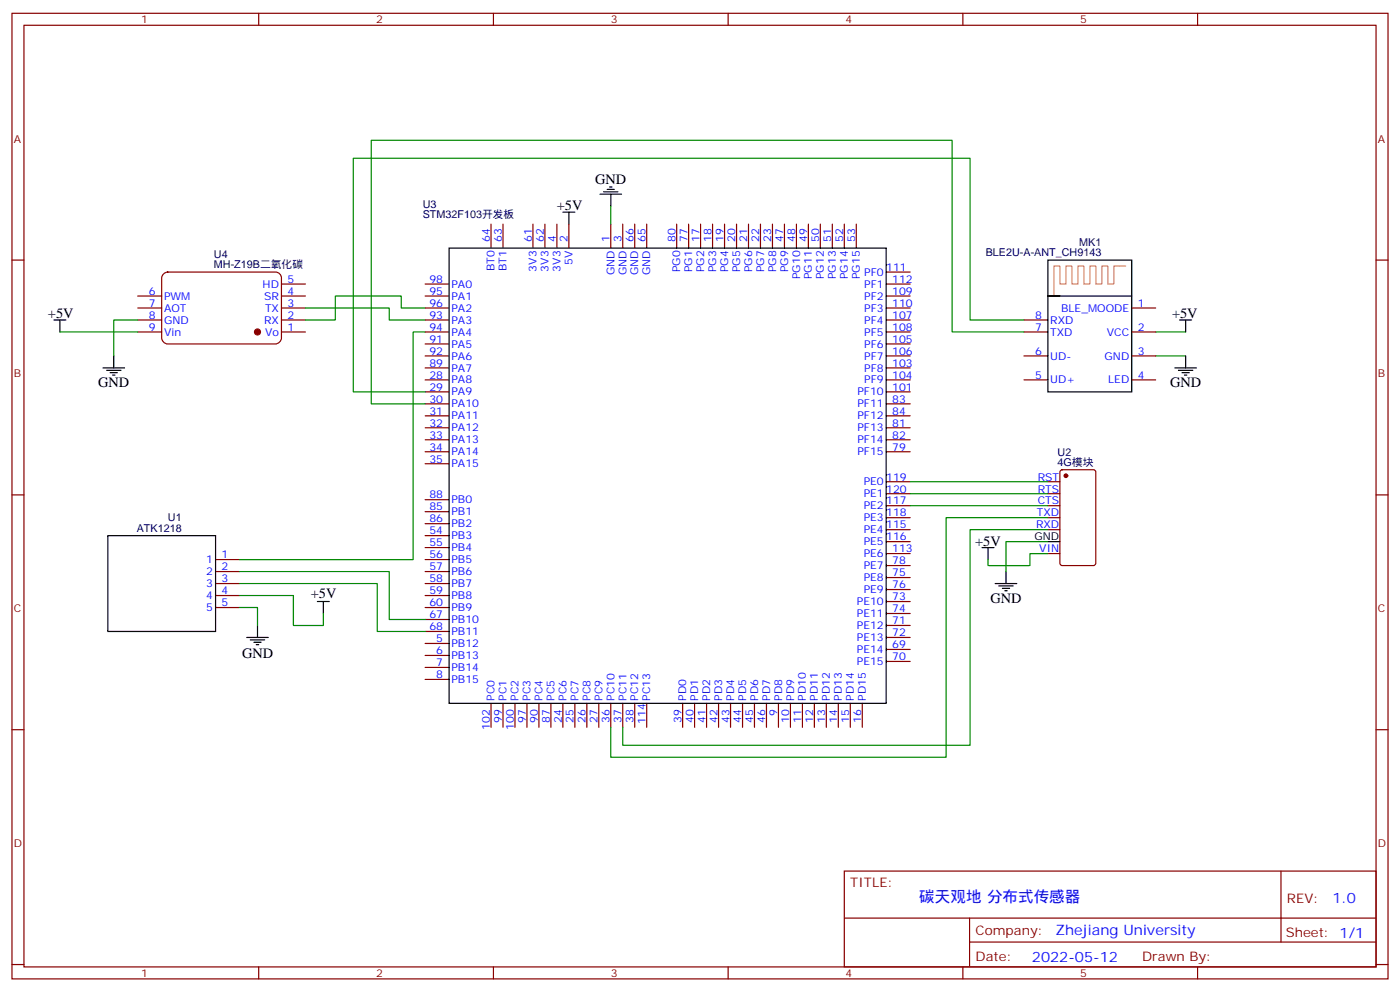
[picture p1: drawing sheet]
<svg xmlns="http://www.w3.org/2000/svg" width="412mm" height="292mm" viewBox="0 0 412 292" stroke-linecap="round" stroke-linejoin="round" font-family="sans-serif">
<g fill="none" stroke="#870000" stroke-width=".35">
<path d="M3.5 3.9h405.4v284.4h-405.4zM7.1 7.4h398.2v277.3h-398.2zM76.2 3.9v3.5M145.3 3.9v3.5M214.5 3.9v3.5M283.6 3.9v3.5M352.8 3.9v3.5M3.5 76.6h3.6M144.6 66v7.1M148.2 66v7.1M157 66v7.1M160.5 66v7.1"/>
<path d="M164 66v7.1M167.6 66v7.1M179.9 66v7.1M183.4 66v7.1M187 66v7.1M190.5 66v7.1M199.3 66v7.1M202.8 66v7.1M206.4 66v7.1M209.9 66v7.1M213.4 66v7.1M217 66v7.1"/>
<path d="M220.5 66v7.1M224 66v7.1M227.5 66v7.1M231.1 66v7.1M234.6 66v7.1M238.1 66v7.1M241.7 66v7.1M245.2 66v7.1M248.7 66v7.1M252.2 66v7.1M405.3 76.6h3.6M40.6 90.7h7"/>
<path d="M40.6 87.2h7M40.6 97.8h7M40.6 94.2h7M82.9 83.6h7.1M82.9 90.7h7.1M82.9 87.2h7.1M82.9 97.8h7.1M82.9 94.2h7.1M125.2 83.6h7.1M125.2 90.7h7.1M125.2 87.2h7.1M125.2 97.8h7.1"/>
<path d="M125.2 94.2h7.1M261.1 83.6h7M261.1 80.1h7M261.1 90.7h7M261.1 87.2h7M261.1 97.8h7M261.1 94.2h7M301.6 97.8h7.1M301.6 94.2h7.1M333.4 90.7h7M333.4 97.8h7M125.2 104.8h7.1"/>
<path d="M125.2 101.3h7.1M125.2 111.9h7.1M125.2 108.3h7.1M125.2 115.4h7.1M125.2 118.9h7.1M261.1 104.8h7M261.1 101.3h7M261.1 111.9h7M261.1 108.3h7M261.1 115.4h7M261.1 118.9h7M301.6 104.8h7.1"/>
<path d="M301.6 111.9h7.1M333.4 104.8h7M333.4 111.9h7M125.2 122.4h7.1M125.2 129.5h7.1M125.2 126h7.1M125.2 133h7.1M125.2 136.6h7.1M261.1 122.4h7M261.1 129.5h7M261.1 126h7M261.1 133h7"/>
<path d="M312.4 138.5l.5-.2h9.2l.6 .5 .1 27-.5 .7h-9.4l-.6-.4-.1-27.1zM3.5 145.7h3.6M125.2 147.1h7.1M125.2 154.2h7.1M125.2 150.7h7.1M125.2 157.7h7.1M261.1 145.4h7M261.1 141.9h7M261.1 152.4h7M261.1 148.9h7M261.1 159.5h7M261.1 156h7"/>
<path d="M308.7 145.4h3.5M308.7 141.9h3.5M308.7 152.4h3.5M308.7 148.9h3.5M308.7 156h3.5M405.3 145.7h3.6M63.5 178.9h7.1M63.5 175.4h7.1M63.5 171.8h7.1M63.5 168.3h7.1M63.5 164.8h7.1M125.2 178.9h7.1"/>
<path d="M125.2 175.4h7.1M125.2 171.8h7.1M125.2 168.3h7.1M125.2 164.8h7.1M125.2 161.3h7.1M261.1 163h7M261.1 166.5h7M261.1 173.6h7M261.1 170.1h7M261.1 177.1h7M308.7 163h3.5M125.2 185.9h7.1"/>
<path d="M125.2 182.4h7.1M125.2 196.5h7.1M125.2 193h7.1M125.2 189.5h7.1M261.1 180.7h7M261.1 187.7h7M261.1 184.2h7M261.1 194.8h7M261.1 191.2h7M3.5 214.9h3.6M125.2 200.1h7.1M144.6 207.1v7.1"/>
<path d="M148.2 207.1v7.1M151.7 207.1v7.1M155.2 207.1v7.1M158.7 207.1v7.1M162.3 207.1v7.1M165.8 207.1v7.1M169.3 207.1v7.1M172.9 207.1v7.1M176.4 207.1v7.1M179.9 207.1v7.1M183.4 207.1v7.1M187 207.1v7.1"/>
<path d="M190.5 207.1v7.1M201.1 207.1v7.1M204.6 207.1v7.1M208.1 207.1v7.1M211.7 207.1v7.1M215.2 207.1v7.1M218.7 207.1v7.1M222.2 207.1v7.1M225.8 207.1v7.1M229.3 207.1v7.1M232.8 207.1v7.1M236.4 207.1v7.1"/>
<path d="M239.9 207.1v7.1M243.4 207.1v7.1M246.9 207.1v7.1M250.5 207.1v7.1M254 207.1v7.1M405.3 214.9h3.6M248.7 256.5h156.6v28.2h-156.6zM377.3 256.5v20.9M248.7 270.4h156.5M285.6 277.4h119.6M285.6 270.4v14.1M3.5 284h3.6"/>
<path d="M76.2 284.7v3.6M145.3 284.7v3.6M214.5 284.7v3.6M283.6 284.7v3.6M352.8 284.7v3.6M405.3 284h3.6"/>
</g>
<g fill="none" stroke="#000" stroke-width=".35">
<path d="M176.7 57.2h6.4M177.8 56.5h4.2M178.9 55.8h2.1M179.6 55.1h.7M179.9 57.2v3.5M132.3 73.1h128.8v134h-128.8zM165.8 62.5h3.5M167.6 62.5v3.5M308.7 76.6h24.7v38.8h-24.7zM15.9 94.2h3.5M17.6 94.2v3.6M312.2 87.2h-3.5h24.7"/>
<path d="M347.5 94.2h3.5M349.2 94.2v3.6M30.3 108.3h6.4M31.4 109h4.2M32.5 109.7h2.1M33.2 110.5h.7M33.5 104.8v3.5M346.1 108.3h6.3M347.1 109h4.3M348.2 109.7h2.1M348.9 110.5h.7M349.2 104.8v3.5"/>
<path d="M31.7 157.7h31.8v28.2h-31.8zM308.7 159.5h3.5M93.5 177.1h3.5M95.2 177.1v3.6M289.3 161.3h3.5M291 161.3v3.5M293.2 171.8h6.3M294.2 172.5h4.2M295.3 173.2h2.1M296 174h.7M296.3 168.3v3.5M72.7 187.7h6.3"/>
<path d="M73.7 188.4h4.3M74.8 189.1h2.1M75.5 189.8h.7M75.8 184.2v3.5"/>
</g>
<path d="M48.2 80.6l1.2-.5h31.7a1.76 1.76 0 0 1 1.8 1.8v17.6a1.89 1.89 0 0 1-1.8 1.8h-31.7a1.89 1.89 0 0 1-1.8-1.8v-17.6z" fill="none" stroke="#900" stroke-width=".35"/>
<circle cx="75.8" cy="97.8" r=".88" fill="#900" stroke="#900" stroke-width=".35"/>
<g fill="none" stroke="#008700" stroke-width=".35">
<path d="M179.9 60.7v5.3M17.6 97.8h23M40.6 94.2h-7.1v10.6M90 90.7h24.7v3.5h10.5M125.2 90.7h-7v-3.5h-19.4v7h-8.8M125.2 97.8h-3.5v67h-51.1M301.6 94.2h-15.8v-47.6h-181.7v68.8h21.1M301.6 97.8h-21.1v-56.5h-171.1v77.6h15.8M340.4 97.8h8.8M340.4 104.8h8.8M268.1 141.9h40.6M268.1 145.4h40.6"/>
<path d="M268.1 148.9h40.6M308.7 156h-22.9v63.5h-102.4v-5.3M308.7 152.4h-30v70.6h-98.8v-8.8M308.7 159.5h-12.4v8.8M70.6 171.8h40.5v14.1h14.1M70.6 168.3h44.1v14.1h10.5M70.6 178.9h5.2v5.3M70.6 175.4h15.8v8.8h8.8v-3.5M308.7 163h-5.3v3.5h-12.4v-1.7"/>
</g>
<circle cx="314" cy="140.1" r=".53" fill="#870000" stroke="#870000" stroke-width=".35"/>
<path d="M331.6 78.4h-3.5v5.2h-1.8v-5.2h-1.7v5.2h-1.8v-5.2h-1.8v5.2h-1.7v-5.2h-1.8v5.2h-1.8v-5.2h-1.7v5.2h-1.8v-5.2h-1.8v8.8" fill="none" stroke="#f93" stroke-width=".35"/>
<text font-size="4.6" fill="#00f" x="270.8" y="265.5">碳天观地 分布式传感器</text>
<g font-size="4.2">
<text x="175.3" y="54.1">GND</text>
<text x="164" y="61.8">+5V</text>
<text x="14.1" y="93.5">+5V</text>
<text x="345.2" y="93.5">+5V</text>
<text x="28.9" y="114">GND</text>
<text x="344.7" y="114">GND</text>
<text x="287.2" y="160.9">+5V</text>
<text x="91.5" y="176">+5V</text>
<text x="291.8" y="177.5">GND</text>
<text x="71.3" y="193.8">GND</text>
</g>
<g font-size="4.2" fill="#00f">
<text x="392.5" y="265.8">1.0</text>
<text x="310.9" y="275.3">Zhejiang University</text>
<text x="304" y="283.1">2022-05-12</text>
</g>
<g font-size="3.9" fill="#800">
<text x="250.5" y="261.1">TITLE:</text>
<text x="379.1" y="265.8">REV:</text>
<text x="287.4" y="275.3">Company:</text>
<text x="378.7" y="275.9">Sheet: 1/1</text>
<text x="287.4" y="283">Date:</text>
<text x="336.4" y="283.1">Drawn By:</text>
</g>
<g font-size="3.2" fill="#800">
<text x="41.6" y="6.9">1</text>
<text x="110.8" y="6.9">2</text>
<text x="179.9" y="6.9">3</text>
<text x="249.1" y="6.9">4</text>
<text x="318.2" y="6.9">5</text>
<text x="4.1" y="42">A</text>
<text x="405.9" y="42">A</text>
<text x="4.1" y="111.2">B</text>
<text x="405.9" y="111.2">B</text>
<text x="4.1" y="180.3">C</text>
<text x="405.9" y="180.3">C</text>
<text x="4.1" y="249.4">D</text>
<text x="405.9" y="249.4">D</text>
<text x="41.6" y="287.7">1</text>
<text x="110.8" y="287.7">2</text>
<text x="179.9" y="287.7">3</text>
<text x="249.1" y="287.7">4</text>
<text x="318.2" y="287.7">5</text>
</g>
<g font-size="3.2" fill="#000080">
<text x="124.5" y="64.2">STM32F103开发板</text>
<text x="124.5" y="61.2">U3</text>
<text x="63" y="76.1">U4</text>
<text x="290.4" y="75.5">BLE2U-A-ANT_CH9143</text>
<text x="317.9" y="72.3">MK1</text>
<text x="63" y="79.1">MH-Z19B二氧化碳</text>
<text x="311.5" y="137.2">4G模块</text>
<text x="311.5" y="134.1">U2</text>
<text x="49.5" y="153.5">U1</text>
<text x="40.3" y="156.7">ATK1218</text>
</g>
<g font-size="3.2" fill="#00f">
<text x="144.3" y="71.3" transform="rotate(-90 144.3 71.3)">64</text>
<text x="147.8" y="71.3" transform="rotate(-90 147.8 71.3)">63</text>
<text x="156.6" y="71.3" transform="rotate(-90 156.6 71.3)">61</text>
<text x="160.2" y="71.3" transform="rotate(-90 160.2 71.3)">62</text>
<text x="163.7" y="71.3" transform="rotate(-90 163.7 71.3)">4</text>
<text x="167.2" y="71.3" transform="rotate(-90 167.2 71.3)">2</text>
<text x="179.6" y="71.3" transform="rotate(-90 179.6 71.3)">1</text>
<text x="183.1" y="71.3" transform="rotate(-90 183.1 71.3)">3</text>
<text x="186.6" y="71.3" transform="rotate(-90 186.6 71.3)">66</text>
<text x="190.1" y="71.3" transform="rotate(-90 190.1 71.3)">65</text>
<text x="199" y="71.3" transform="rotate(-90 199 71.3)">80</text>
<text x="202.5" y="71.3" transform="rotate(-90 202.5 71.3)">77</text>
<text x="206" y="71.3" transform="rotate(-90 206 71.3)">17</text>
<text x="209.5" y="71.3" transform="rotate(-90 209.5 71.3)">18</text>
<text x="213.1" y="71.3" transform="rotate(-90 213.1 71.3)">19</text>
<text x="216.6" y="71.3" transform="rotate(-90 216.6 71.3)">20</text>
<text x="220.1" y="71.3" transform="rotate(-90 220.1 71.3)">21</text>
<text x="223.7" y="71.3" transform="rotate(-90 223.7 71.3)">22</text>
<text x="227.2" y="71.3" transform="rotate(-90 227.2 71.3)">23</text>
<text x="230.7" y="71.3" transform="rotate(-90 230.7 71.3)">47</text>
<text x="234.2" y="71.3" transform="rotate(-90 234.2 71.3)">48</text>
<text x="237.8" y="71.3" transform="rotate(-90 237.8 71.3)">49</text>
<text x="241.3" y="71.3" transform="rotate(-90 241.3 71.3)">50</text>
<text x="244.8" y="71.3" transform="rotate(-90 244.8 71.3)">51</text>
<text x="248.4" y="71.3" transform="rotate(-90 248.4 71.3)">52</text>
<text x="251.9" y="71.3" transform="rotate(-90 251.9 71.3)">53</text>
<text x="168.6" y="77.9" transform="rotate(-90 168.6 77.9)">5V</text>
<text x="84.7" y="83.3">5</text>
<text x="126.5" y="83.3">98</text>
<text x="145.7" y="79.9" transform="rotate(-90 145.7 79.9)">BT0</text>
<text x="149.2" y="79.9" transform="rotate(-90 149.2 79.9)">BT1</text>
<text x="158" y="80" transform="rotate(-90 158 80)">3V3</text>
<text x="161.6" y="80" transform="rotate(-90 161.6 80)">3V3</text>
<text x="165.1" y="80" transform="rotate(-90 165.1 80)">3V3</text>
<text x="181" y="81" transform="rotate(-90 181 81)">GND</text>
<text x="184.5" y="81" transform="rotate(-90 184.5 81)">GND</text>
<text x="188" y="81" transform="rotate(-90 188 81)">GND</text>
<text x="191.6" y="81" transform="rotate(-90 191.6 81)">GND</text>
<text x="200.4" y="80.2" transform="rotate(-90 200.4 80.2)">PG0</text>
<text x="203.9" y="80.2" transform="rotate(-90 203.9 80.2)">PG1</text>
<text x="207.4" y="80.2" transform="rotate(-90 207.4 80.2)">PG2</text>
<text x="211" y="80.2" transform="rotate(-90 211 80.2)">PG3</text>
<text x="214.5" y="80.2" transform="rotate(-90 214.5 80.2)">PG4</text>
<text x="218" y="80.2" transform="rotate(-90 218 80.2)">PG5</text>
<text x="221.5" y="80.2" transform="rotate(-90 221.5 80.2)">PG6</text>
<text x="225.1" y="80.2" transform="rotate(-90 225.1 80.2)">PG7</text>
<text x="228.6" y="80.2" transform="rotate(-90 228.6 80.2)">PG8</text>
<text x="232.1" y="80.2" transform="rotate(-90 232.1 80.2)">PG9</text>
<text x="235.7" y="82.2" transform="rotate(-90 235.7 82.2)">PG10</text>
<text x="239.2" y="82.2" transform="rotate(-90 239.2 82.2)">PG11</text>
<text x="242.7" y="82.2" transform="rotate(-90 242.7 82.2)">PG12</text>
<text x="246.2" y="82.2" transform="rotate(-90 246.2 82.2)">PG13</text>
<text x="249.8" y="82.2" transform="rotate(-90 249.8 82.2)">PG14</text>
<text x="253.3" y="82.2" transform="rotate(-90 253.3 82.2)">PG15</text>
<text x="254.6" y="81.2">PF0</text>
<text x="261.1" y="79.8">111</text>
<text x="262.8" y="83.3">112</text>
<text x="43.8" y="86.8">6</text>
<text x="48.3" y="88.2">PWM</text>
<text x="77.4" y="84.7">HD</text>
<text x="77.8" y="88.2">SR</text>
<text x="84.7" y="86.8">4</text>
<text x="126.5" y="86.8">95</text>
<text x="133" y="84.7">PA0</text>
<text x="133" y="88.2">PA1</text>
<text x="254.6" y="84.7">PF1</text>
<text x="254.6" y="88.2">PF2</text>
<text x="262.8" y="86.8">109</text>
<text x="43.8" y="90.3">7</text>
<text x="43.8" y="93.9">8</text>
<text x="48.3" y="91.8">AOT</text>
<text x="48.3" y="95.3">GND</text>
<text x="77.8" y="95.3">RX</text>
<text x="78.1" y="91.8">TX</text>
<text x="84.7" y="93.9">2</text>
<text x="84.7" y="90.3">3</text>
<text x="126.5" y="90.3">96</text>
<text x="126.5" y="93.9">93</text>
<text x="133" y="91.8">PA2</text>
<text x="133" y="95.3">PA3</text>
<text x="254.6" y="91.8">PF3</text>
<text x="254.6" y="95.3">PF4</text>
<text x="262.8" y="90.3">110</text>
<text x="262.8" y="93.9">107</text>
<text x="304.9" y="93.9">8</text>
<text x="309.4" y="95.3">RXD</text>
<text x="312.6" y="91.8">BLE_MOODE</text>
<text x="335.1" y="90.3">1</text>
<text x="43.8" y="97.4">9</text>
<text x="48.3" y="98.8">Vin</text>
<text x="78.1" y="98.8">Vo</text>
<text x="84.7" y="97.4">1</text>
<text x="126.5" y="97.4">94</text>
<text x="126.5" y="100.9">91</text>
<text x="133" y="98.8">PA4</text>
<text x="254.6" y="98.8">PF5</text>
<text x="262.8" y="97.4">108</text>
<text x="262.8" y="100.9">105</text>
<text x="304.9" y="97.4">7</text>
<text x="309.4" y="98.8">TXD</text>
<text x="326.1" y="98.8">VCC</text>
<text x="335.1" y="97.4">2</text>
<text x="126.5" y="104.5">92</text>
<text x="126.5" y="108">89</text>
<text x="133" y="105.9">PA6</text>
<text x="133" y="102.3">PA5</text>
<text x="254.6" y="105.9">PF7</text>
<text x="254.6" y="102.3">PF6</text>
<text x="262.8" y="104.5">106</text>
<text x="262.8" y="108">103</text>
<text x="304.9" y="104.5">6</text>
<text x="309.4" y="105.9">UD-</text>
<text x="325.4" y="105.9">GND</text>
<text x="335.1" y="104.5">3</text>
<text x="126.5" y="111.5">28</text>
<text x="133" y="109.4">PA7</text>
<text x="133" y="112.9">PA8</text>
<text x="254.6" y="112.9">PF9</text>
<text x="254.6" y="109.4">PF8</text>
<text x="262.8" y="111.5">104</text>
<text x="304.9" y="111.5">5</text>
<text x="309.4" y="112.9">UD+</text>
<text x="326.5" y="112.9">LED</text>
<text x="335.1" y="111.5">4</text>
<text x="126.5" y="118.6">30</text>
<text x="126.5" y="115">29</text>
<text x="133" y="120">PA10</text>
<text x="133" y="116.5">PA9</text>
<text x="252.6" y="116.5">PF10</text>
<text x="252.6" y="120">PF11</text>
<text x="262.8" y="115">101</text>
<text x="262.8" y="118.6">83</text>
<text x="126.5" y="125.6">32</text>
<text x="126.5" y="122.1">31</text>
<text x="133" y="123.5">PA11</text>
<text x="252.6" y="123.5">PF12</text>
<text x="262.8" y="122.1">84</text>
<text x="262.8" y="125.6">81</text>
<text x="126.5" y="129.2">33</text>
<text x="133" y="130.6">PA13</text>
<text x="133" y="127">PA12</text>
<text x="252.6" y="130.6">PF14</text>
<text x="252.6" y="127">PF13</text>
<text x="262.8" y="129.2">82</text>
<text x="126.5" y="136.2">35</text>
<text x="126.5" y="132.7">34</text>
<text x="133" y="137.6">PA15</text>
<text x="133" y="134.1">PA14</text>
<text x="252.6" y="134.1">PF15</text>
<text x="262.8" y="132.7">79</text>
<text x="254.4" y="142.9">PE0</text>
<text x="261.1" y="141.5">119</text>
<text x="305.7" y="141.5">RST</text>
<text x="126.5" y="146.8">88</text>
<text x="133" y="148.2">PB0</text>
<text x="254.4" y="146.4">PE1</text>
<text x="254.4" y="150">PE2</text>
<text x="261.1" y="145">120</text>
<text x="261.1" y="148.6">117</text>
<text x="305.7" y="148.6">CTS</text>
<text x="305.7" y="145">RTS</text>
<text x="126.5" y="153.8">86</text>
<text x="126.5" y="150.3">85</text>
<text x="133" y="155.3">PB2</text>
<text x="133" y="151.7">PB1</text>
<text x="254.4" y="153.5">PE3</text>
<text x="261.1" y="152.1">118</text>
<text x="261.1" y="155.6">115</text>
<text x="305.2" y="155.6">RXD</text>
<text x="305.5" y="152.1">TXD</text>
<text x="126.5" y="160.9">55</text>
<text x="126.5" y="157.4">54</text>
<text x="133" y="158.8">PB3</text>
<text x="254.4" y="160.5">PE5</text>
<text x="254.4" y="157">PE4</text>
<text x="261.1" y="159.1">116</text>
<text x="60.8" y="165.8">1</text>
<text x="65.3" y="164.4">1</text>
<text x="65.3" y="168">2</text>
<text x="126.5" y="168">57</text>
<text x="126.5" y="164.4">56</text>
<text x="133" y="165.8">PB5</text>
<text x="133" y="162.3">PB4</text>
<text x="254.4" y="164.1">PE6</text>
<text x="254.4" y="167.6">PE7</text>
<text x="262.8" y="162.7">113</text>
<text x="262.8" y="166.2">78</text>
<text x="306.2" y="162.7">VIN</text>
<text x="60.8" y="169.4">2</text>
<text x="60.8" y="172.9">3</text>
<text x="65.3" y="171.5">3</text>
<text x="126.5" y="171.5">58</text>
<text x="133" y="172.9">PB7</text>
<text x="133" y="169.4">PB6</text>
<text x="254.4" y="171.1">PE8</text>
<text x="262.8" y="173.2">76</text>
<text x="262.8" y="169.7">75</text>
<text x="60.8" y="176.4">4</text>
<text x="60.8" y="180">5</text>
<text x="65.3" y="175">4</text>
<text x="65.3" y="178.5">5</text>
<text x="126.5" y="178.5">60</text>
<text x="126.5" y="175">59</text>
<text x="133" y="180">PB9</text>
<text x="133" y="176.4">PB8</text>
<text x="252.4" y="178.2">PE10</text>
<text x="254.4" y="174.7">PE9</text>
<text x="262.8" y="176.8">73</text>
<text x="126.5" y="185.6">68</text>
<text x="126.5" y="182.1">67</text>
<text x="133" y="183.5">PB10</text>
<text x="252.4" y="181.7">PE11</text>
<text x="252.4" y="185.2">PE12</text>
<text x="262.8" y="180.3">74</text>
<text x="262.8" y="183.8">71</text>
<text x="128.5" y="189.1">5</text>
<text x="133" y="187">PB11</text>
<text x="133" y="190.5">PB12</text>
<text x="252.4" y="188.8">PE13</text>
<text x="262.8" y="187.4">72</text>
<text x="262.8" y="190.9">69</text>
<text x="128.5" y="196.2">7</text>
<text x="128.5" y="192.7">6</text>
<text x="133" y="197.6">PB14</text>
<text x="133" y="194.1">PB13</text>
<text x="252.4" y="195.8">PE15</text>
<text x="252.4" y="192.3">PE14</text>
<text x="262.8" y="194.4">70</text>
<text x="128.5" y="199.7">8</text>
<text x="133" y="201.1">PB15</text>
<text x="145.7" y="206.4" transform="rotate(-90 145.7 206.4)">PC0</text>
<text x="149.2" y="206.4" transform="rotate(-90 149.2 206.4)">PC1</text>
<text x="152.8" y="206.4" transform="rotate(-90 152.8 206.4)">PC2</text>
<text x="156.3" y="206.4" transform="rotate(-90 156.3 206.4)">PC3</text>
<text x="159.8" y="206.4" transform="rotate(-90 159.8 206.4)">PC4</text>
<text x="163.3" y="206.4" transform="rotate(-90 163.3 206.4)">PC5</text>
<text x="166.9" y="206.4" transform="rotate(-90 166.9 206.4)">PC6</text>
<text x="170.4" y="206.4" transform="rotate(-90 170.4 206.4)">PC7</text>
<text x="173.9" y="206.4" transform="rotate(-90 173.9 206.4)">PC8</text>
<text x="177.4" y="206.4" transform="rotate(-90 177.4 206.4)">PC9</text>
<text x="181" y="206.4" transform="rotate(-90 181 206.4)">PC10</text>
<text x="184.5" y="206.4" transform="rotate(-90 184.5 206.4)">PC11</text>
<text x="188" y="206.4" transform="rotate(-90 188 206.4)">PC12</text>
<text x="191.6" y="206.4" transform="rotate(-90 191.6 206.4)">PC13</text>
<text x="202.1" y="206.4" transform="rotate(-90 202.1 206.4)">PD0</text>
<text x="205.7" y="206.4" transform="rotate(-90 205.7 206.4)">PD1</text>
<text x="209.2" y="206.4" transform="rotate(-90 209.2 206.4)">PD2</text>
<text x="212.7" y="206.4" transform="rotate(-90 212.7 206.4)">PD3</text>
<text x="216.3" y="206.4" transform="rotate(-90 216.3 206.4)">PD4</text>
<text x="219.8" y="206.4" transform="rotate(-90 219.8 206.4)">PD5</text>
<text x="223.3" y="206.4" transform="rotate(-90 223.3 206.4)">PD6</text>
<text x="226.8" y="206.4" transform="rotate(-90 226.8 206.4)">PD7</text>
<text x="230.4" y="206.4" transform="rotate(-90 230.4 206.4)">PD8</text>
<text x="233.9" y="206.4" transform="rotate(-90 233.9 206.4)">PD9</text>
<text x="237.4" y="206.4" transform="rotate(-90 237.4 206.4)">PD10</text>
<text x="240.9" y="206.4" transform="rotate(-90 240.9 206.4)">PD11</text>
<text x="244.5" y="206.4" transform="rotate(-90 244.5 206.4)">PD12</text>
<text x="248" y="206.4" transform="rotate(-90 248 206.4)">PD13</text>
<text x="251.5" y="206.4" transform="rotate(-90 251.5 206.4)">PD14</text>
<text x="255.1" y="206.4" transform="rotate(-90 255.1 206.4)">PD15</text>
<text x="144.3" y="214.9" transform="rotate(-90 144.3 214.9)">102</text>
<text x="147.8" y="212.9" transform="rotate(-90 147.8 212.9)">99</text>
<text x="151.3" y="214.9" transform="rotate(-90 151.3 214.9)">100</text>
<text x="154.9" y="212.9" transform="rotate(-90 154.9 212.9)">97</text>
<text x="158.4" y="212.9" transform="rotate(-90 158.4 212.9)">90</text>
<text x="161.9" y="212.9" transform="rotate(-90 161.9 212.9)">87</text>
<text x="165.5" y="212.9" transform="rotate(-90 165.5 212.9)">24</text>
<text x="169" y="212.9" transform="rotate(-90 169 212.9)">25</text>
<text x="172.5" y="212.9" transform="rotate(-90 172.5 212.9)">26</text>
<text x="176" y="212.9" transform="rotate(-90 176 212.9)">27</text>
<text x="179.6" y="212.9" transform="rotate(-90 179.6 212.9)">36</text>
<text x="183.1" y="212.9" transform="rotate(-90 183.1 212.9)">37</text>
<text x="186.6" y="212.9" transform="rotate(-90 186.6 212.9)">38</text>
<text x="190.1" y="213.2" transform="rotate(-90 190.1 213.2)">114</text>
<text x="200.7" y="212.9" transform="rotate(-90 200.7 212.9)">39</text>
<text x="204.3" y="212.9" transform="rotate(-90 204.3 212.9)">40</text>
<text x="207.8" y="212.9" transform="rotate(-90 207.8 212.9)">41</text>
<text x="211.3" y="212.9" transform="rotate(-90 211.3 212.9)">42</text>
<text x="214.8" y="212.9" transform="rotate(-90 214.8 212.9)">43</text>
<text x="218.4" y="212.9" transform="rotate(-90 218.4 212.9)">44</text>
<text x="221.9" y="212.9" transform="rotate(-90 221.9 212.9)">45</text>
<text x="225.4" y="212.9" transform="rotate(-90 225.4 212.9)">46</text>
<text x="229" y="210.9" transform="rotate(-90 229 210.9)">9</text>
<text x="232.5" y="212.9" transform="rotate(-90 232.5 212.9)">10</text>
<text x="236" y="212.9" transform="rotate(-90 236 212.9)">11</text>
<text x="239.5" y="212.9" transform="rotate(-90 239.5 212.9)">12</text>
<text x="243.1" y="212.9" transform="rotate(-90 243.1 212.9)">13</text>
<text x="246.6" y="212.9" transform="rotate(-90 246.6 212.9)">14</text>
<text x="250.1" y="212.9" transform="rotate(-90 250.1 212.9)">15</text>
<text x="253.6" y="212.9" transform="rotate(-90 253.6 212.9)">16</text>
</g>
<text font-size="3.2" x="304.8" y="159.1">GND</text>
</svg>
